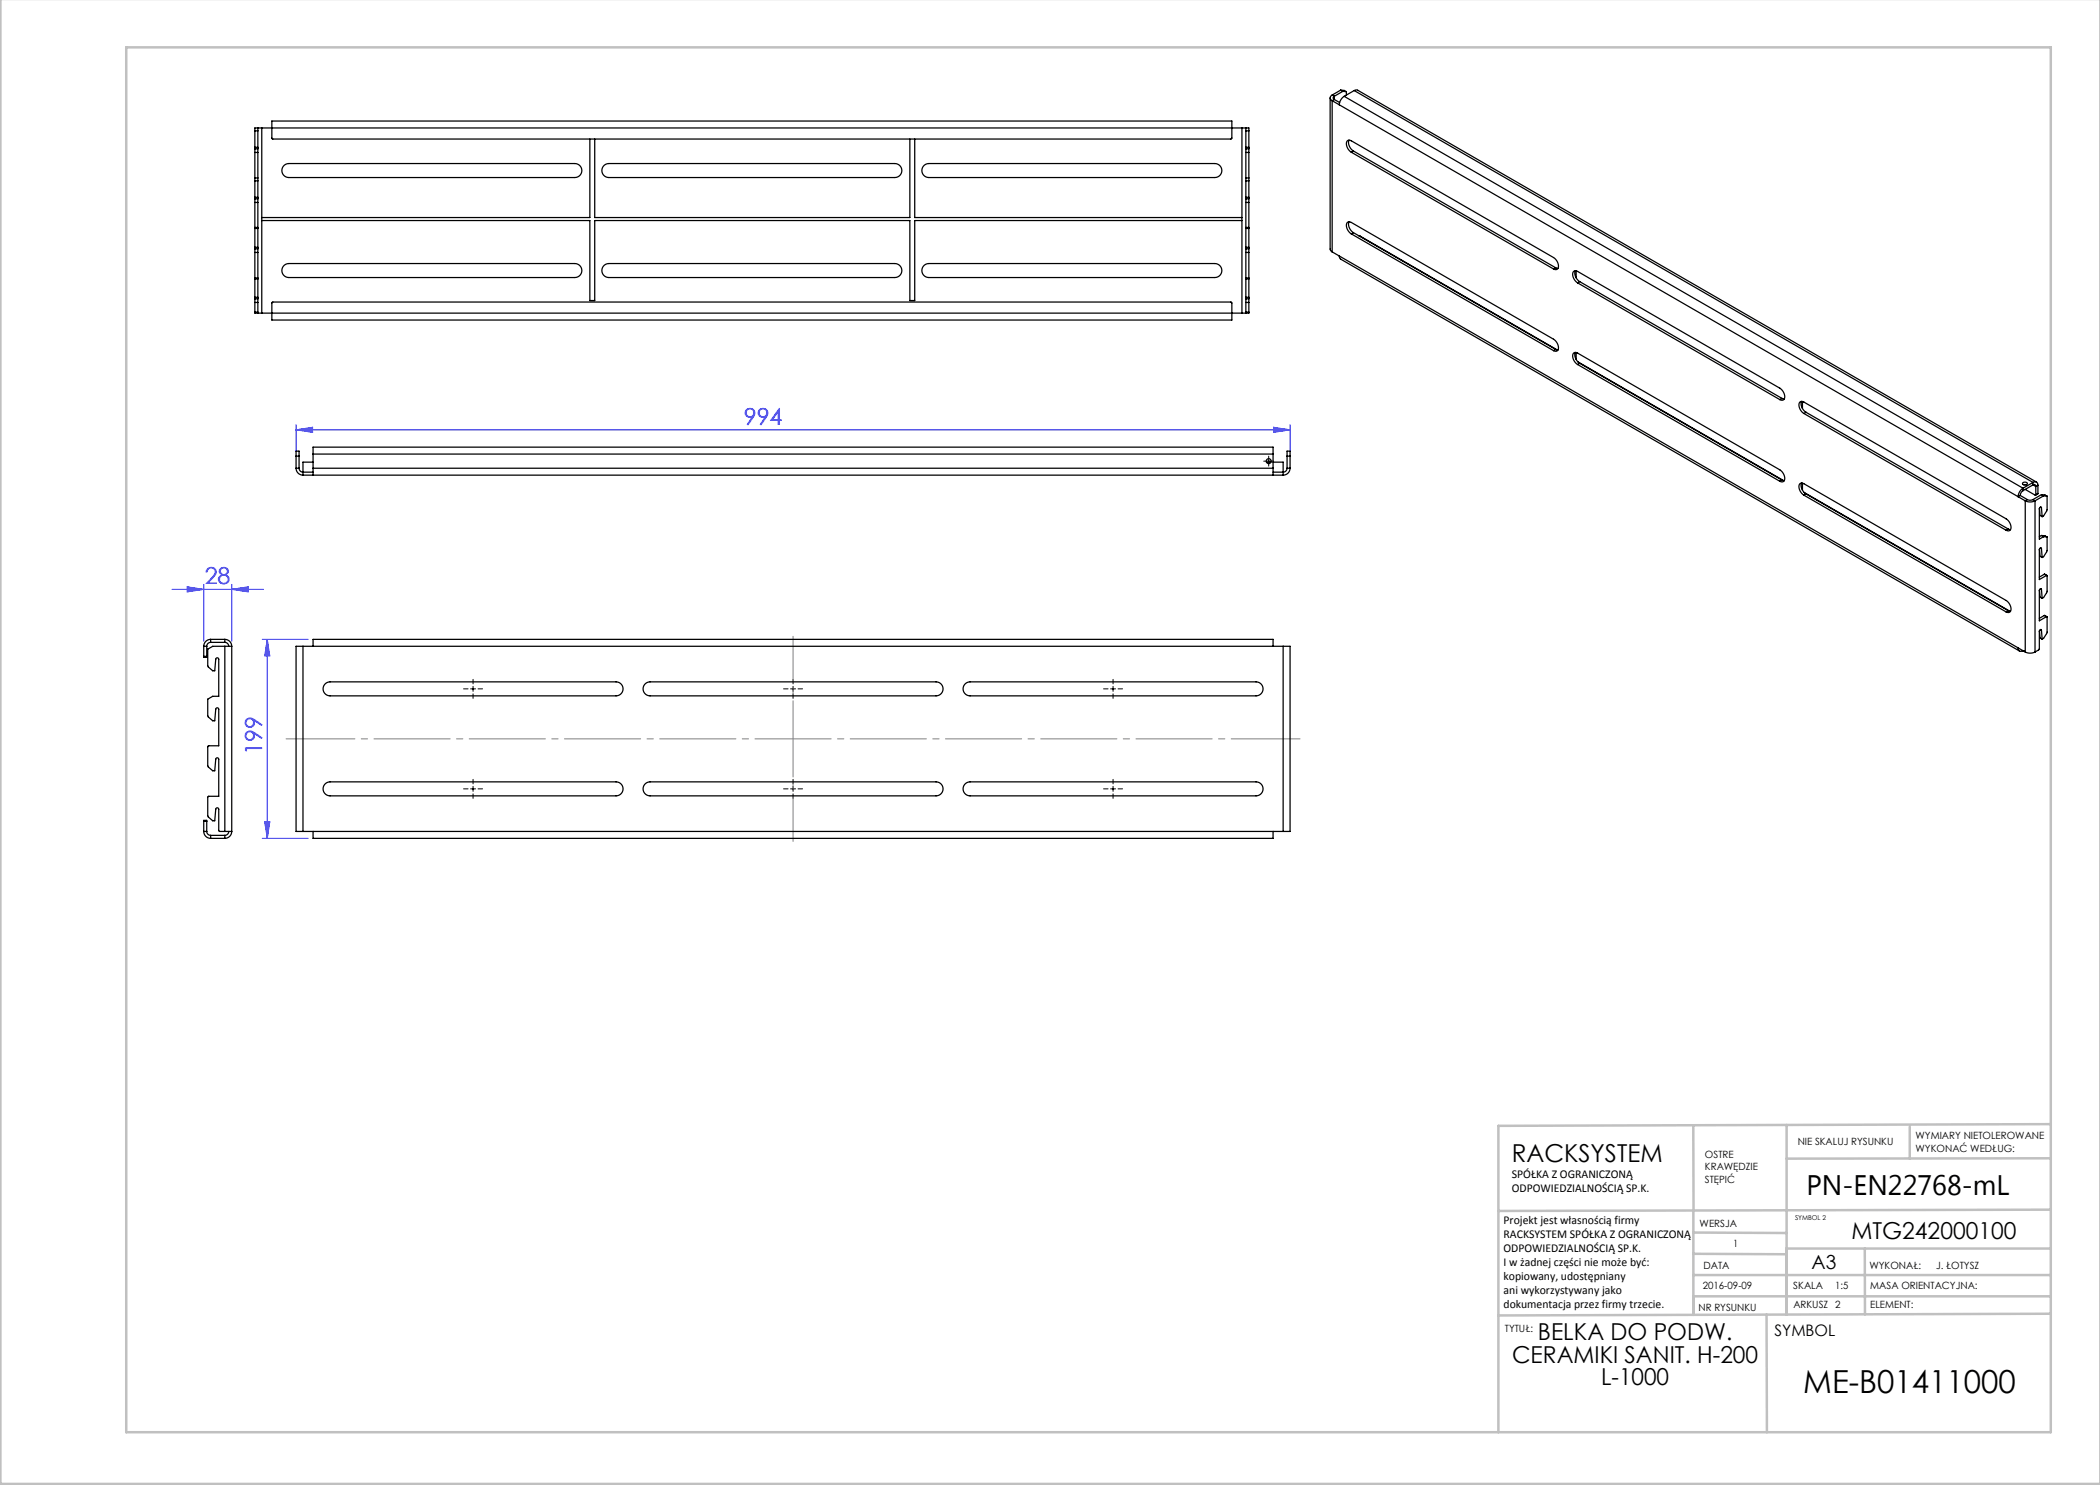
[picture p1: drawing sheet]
<svg xmlns="http://www.w3.org/2000/svg" width="420mm" height="297mm" viewBox="0 0 420 297" stroke-linecap="round" stroke-linejoin="round" font-family="sans-serif">
<g fill="none" stroke="#00f" stroke-width=".2">
<path d="M59.2 86l3.3-.5v1zM59.2 85v5.2M59.2 86h198.8M254.7 85.5l3.3 .5-3.3 .5zM258 85v5.2M34.4 117.9h18.3M37.4 117.4l3.3 .5-3.3 .5zM40.7 116.9v11.4M46.3 117.9l3.3-.5v1zM46.3 116.9v11.4M52.5 127.9h9.1M53.5 127.9l.5 3.3h-1.1z"/>
<path d="M53.5 127.9v39.8M52.5 167.7h9.1M52.9 164.4h1.1l-.5 3.3z"/>
</g>
<g fill="none" stroke="#000" stroke-width=".2" stroke-dasharray="15.2 1.3 1.3 1.3">
<path d="M253.2 92.2h-.5M253.7 91.7v-.5M253.7 92.7v.5M254.2 92.2h.5M93.6 137.8h-.9M94.6 138.8v.9M94.6 136.8v-.9M95.6 137.8h.9M157.6 137.8h-.9M158.6 138.8v.9M158.6 136.8v-.9M159.6 137.8h.9"/>
<path d="M221.6 137.8h-.9M222.6 136.8v-.9M222.6 138.8v.9M223.6 137.8h.9M93.6 157.8h-.9M94.6 158.8v.9M94.6 156.8v-.9M95.6 157.8h.9M157.6 157.8h-.9M158.6 158.8v.9M158.6 156.8v-.9M159.6 157.8h.9"/>
<path d="M221.6 157.8h-.9M222.6 158.8v.9M222.6 156.8v-.9M223.6 157.8h.9"/>
</g>
<g fill="none" stroke="#000" stroke-width=".2">
<path d="M253.2 92.2h1M253.7 91.7v1M94.1 137.8h1M94.6 137.3v1M158.1 137.8h1M158.6 137.3v1M222.1 137.8h1M222.6 137.3v1M94.1 157.8h1M94.6 157.3v1M158.1 157.8h1M158.6 157.3v1"/>
<path d="M222.1 157.8h1M222.6 157.3v1"/>
</g>
<path d="M57.2 147.8h202.8" fill="none" stroke="#808080" stroke-width=".2" stroke-dasharray="15.2 1.3 1.3 1.3" stroke-dashoffset="1.5"/>
<path d="M158.6 168.3v-41" fill="none" stroke="#808080" stroke-width=".2" stroke-dasharray="15.2 1.3 1.3 1.3" stroke-dashoffset="6.2"/>
<g fill="none" stroke="#c0c0c0" stroke-width=".5">
<path d="M.1 -.1v296.9h419.9M25.2 9.5h385v276.9h-385zM338.7 225.2v16.9M357.3 225v37.9M382 225.4v6.3M410.1 224.8l-110.4 .4v61.2M410.1 231.7h-52.8M338.7 259.3h71.5M338.7 255h71.5M338.7 250.8l18.6 .1M338.7 246.5l18.6 .1M338.7 242.1v20.9"/>
<path d="M373 249.7v13.2M410.1 241.9l-110.4 .3M410.2 249.7h-52.9v13.2M353.3 262.9l.1 23.5M410.2 262.7l-110.5 .4"/>
</g>
<g fill="#00f">
<path d="M37.4 117.4l3.3 .5-3.3 .5zM46.3 117.9l3.3-.5v1z"/>
<path d="M53.5 127.9l.5 3.3h-1.1zM52.9 164.4h1.1l-.5 3.3z"/>
<path d="M59.2 86l3.3-.5v1zM254.7 85.5l3.3 .5-3.3 .5z"/>
</g>
<g fill="none" stroke="#000" stroke-width=".25">
<path d="M266 19.6v30.2l.4 .6M266.4 19a.6 .6 0 0 0-.4 .6 .6 .6 0 0 0 .4 .5M266.4 19l.5 .3M266.9 19.3a.34 .34 0 0 0-.3 .3 .34 .34 0 0 0 .3 .3M266.9 19.9l-.5 .2M266.9 19.9l1 .6M266.9 19.3v.6M268.1 18l-1.7 1M268.1 18l.5 .3M268.1 18l.7 .1 .5 .2M268.6 18.3l-1.7 1M268.6 18.3h.7"/>
<path d="M268.8 19.3a2.16 2.16 0 0 0-.9 1.7M268.8 19.3l135.8 78.3M269.3 18.3v.7M270.8 18.1l.7-.1 135.8 78.4M270.8 18.1l-2 1.2M270.8 18.1l135.8 78.4M51 39.5v.3M51 29.5v.3M51 29.8v9.7M51 39.8v5.7M51 39.8h.6M51 39.5h.6"/>
<path d="M51 36.2h.6M51 35.6h.6M51 29.5h.6M51 29.8h.6M51 26.2h.6M51 30.5h.6M51.6 39.5v.3M51.6 29.5v.3M51.6 25.6h.8M51.6 25.6h-.6v3.9M51.6 25.6v3.9M51.6 29.8v9.7"/>
<path d="M51.6 39.8v5.7M52.4 25.6h196M52.4 25.6v37M54.4 24.2h192v3.4l-.2 .2h-191.6l-.2-.2zM56.9 33l.9-.3h57.2a1.4 1.4 0 0 1 1.4 1.4 1.4 1.4 0 0 1-1.4 1.4h-57.2a1.4 1.4 0 0 1-1.4-.9 1.4 1.4 0 0 1 .5-1.6zM118 27.8v15.7h-65.6M118.9 27.8v15.7h63.1v-15.7M120.7 33.2l.5-.4 .6-.1h57.2a1.4 1.4 0 0 1 1.4 1.4 1.4 1.4 0 0 1-1.4 1.4h-57.2a1.4 1.4 0 0 1-1.3-.8 1.4 1.4 0 0 1 .2-1.5zM182.9 27.8v15.7h65.5M184.9 33l.9-.3h57.2a1.4 1.4 0 0 1 1.4 1.4 1.4 1.4 0 0 1-1.4 1.4h-57.2a1.4 1.4 0 0 1-1.4-.9 1.4 1.4 0 0 1 .5-1.6zM248.4 25.6h.8M248.4 25.6v37"/>
<path d="M249.2 39.5v.3M249.2 29.5v.3M249.2 25.6h.6v3.9M249.2 25.6v3.9M249.2 29.8v9.7M249.2 39.8v5.7M249.2 39.8h.6M249.2 39.5h.6M249.2 36.2h.6M249.2 35.6h.6M249.2 29.5h.6M249.2 29.8h.6"/>
<path d="M249.2 26.2h.6M249.2 30.5h.6M249.8 39.5v.3M249.8 29.5v.3M249.8 29.8v9.7M249.8 39.8v5.7M266.4 20.1v30.3M266.4 20.1l1.5 .9M267.9 21l135.7 78.3M269.8 28a1.9 1.9 0 0 0 .9 2.2M270.3 30.4a1.77 1.77 0 0 1-.8-2.3l.3-.1 .5 .2 40.4 23.3a1.77 1.77 0 0 1 .8 2.3l-.4 .1-.4-.1M270.3 30.4l40.4 23.4"/>
<path d="M270.7 30.2l40.4 23.4M270.7 30.2l-.4 .2M51 59.5v.3M51 49.5v.3M51 55.6v.2M51 45.5v.2M51 59.5h.6M51 45.7v3.8M51 49.8v5.8M51 55.8v3.7M51 59.8v2.6M51 55.8h.6"/>
<path d="M51 59.8h.6M51 49.5h.6M51 49.8h.6M51 45.7h.6M51 55.6h.6M51 45.5h.6M51 50.5h.6M51 40.5h.6M51.6 59.5v.3M51.6 49.5v.3M51.6 55.6v.2M51.6 45.5v.2"/>
<path d="M51.6 45.7v3.8M51.6 49.8v5.8M51.6 55.8v3.7M51.6 59.8v2.6M52.4 44.1h65.6v16h.9v-16h63.1v16h.9v-16h65.5M56.7 53.2l.5-.4 .6-.1h57.2a1.4 1.4 0 0 1 1.4 1.4 1.4 1.4 0 0 1-1.4 1.4h-57.2a1.4 1.4 0 0 1-1.3-.8 1.4 1.4 0 0 1 .2-1.5zM120.7 53.2l.5-.4 .6-.1h57.2a1.4 1.4 0 0 1 1.4 1.4 1.4 1.4 0 0 1-1.4 1.4h-57.2a1.4 1.4 0 0 1-1.3-.8 1.4 1.4 0 0 1 .2-1.5zM184.7 53.2l.5-.4 .6-.1h57.2a1.4 1.4 0 0 1 1.4 1.4 1.4 1.4 0 0 1-1.4 1.4h-57.2a1.4 1.4 0 0 1-1.3-.8 1.4 1.4 0 0 1 .2-1.5zM249.2 59.5v.3M249.2 49.5v.3M249.2 55.6v.2M249.2 45.5v.2"/>
<path d="M249.2 59.5h.6M249.2 55.8h.6M249.2 59.8h.6M249.2 49.5h.6M249.2 49.8h.6M249.2 45.7h.6M249.2 45.7v3.8M249.2 49.8v5.8M249.2 55.8v3.7M249.2 59.8v2.6M249.2 55.6h.6M249.2 45.5h.6"/>
<path d="M249.2 50.5h.6M249.2 40.5h.6M249.8 59.5v.3M249.8 49.5v.3M249.8 55.6v.2M249.8 45.5v.2M249.8 45.7v3.8M249.8 49.8v5.8M249.8 55.8v3.7M249.8 59.8v2.6M266.4 50.4l1.5 .8M267.9 51.2l.2 .6 135.8 78.4"/>
<path d="M267.9 51.2l137.1 79.2M269.8 44.4a1.9 1.9 0 0 0 .9 2.1M270.3 46.8a1.77 1.77 0 0 1-.8-2.3l.3-.1 .5 .1 40.4 23.3a1.77 1.77 0 0 1 .8 2.3l-.4 .2-.4-.2M270.3 46.8l40.4 23.3M270.7 46.5l40.4 23.4M270.7 46.5l-.4 .3M271.9 47.2h.1M271.9 47.2h-.1M272 47.2h-.1M272 47.2l39.5 22.8M311.1 53.6l.5 .1M311.1 53.6l-.4 .2"/>
<path d="M315.1 54.2a1.9 1.9 0 0 0 .8 2.1M315.2 54.2v1.4M315.5 56.6a1.77 1.77 0 0 1-.8-2.3l.4-.1 .4 .1 40.5 23.3a1.77 1.77 0 0 1 .7 2.3l-.3 .2-.4-.2M315.5 56.6l40.5 23.3M315.9 56.3l40.5 23.4M315.9 56.3l-.4 .3M51 62.4v.2h.6M51 60.5h.6M51 62.4h.6M51.6 62.4v.2M51.6 62.6h.8M52.4 62.6h196"/>
<path d="M54.4 60.5l191.8-.1 .2 .2v3.4h-192zM248.4 62.6h.8M249.2 62.4v.2M249.2 60.5h.6M249.2 62.4h.6M249.8 62.4v.2h-.6M311.1 69.9l.5 .1M311.1 69.9l-.4 .2M315.1 70.5a1.9 1.9 0 0 0 .8 2.2M315.2 70.5v1.4M315.5 72.9a1.77 1.77 0 0 1-.8-2.3l.4-.1 .4 .1 40.5 23.4a1.77 1.77 0 0 1 .7 2.3l-.3 .1-.4-.1M315.5 72.9l40.5 23.4"/>
<path d="M315.6 72.4l41.2 23.7M315.9 72.7l40.5 23.3M315.9 72.7l-.4 .2M356.4 79.7l.4 .1M356.4 79.7l-.4 .2M59.2 93.6a1.38 1.38 0 0 0 1.4 1.4M59.2 93.6v-3.4h.6v3.4M59.2 93.6h.6M59.2 91.2h.6M59.8 93.6a.78 .78 0 0 0 .8 .8h2M60.6 95h196M62.6 90.8v-1.4h192v1.4"/>
<path d="M62.6 93.6v1.4M62.6 92.4h-2v2.6M62.6 93.6h192M62.6 90.8v2.8M62.6 90.8h192M253.3 92.4h.9M254.6 93.6v1.4M254.6 92.4h2v2.6M254.6 90.8v2.8M257.4 93.6a.78 .78 0 0 1-.8 .8h-2M257.4 93.6v-3.4h.6v3.4M257.4 93.6h.6"/>
<path d="M257.4 91.2h.6M258 93.6a1.38 1.38 0 0 1-1.4 1.4M356.4 96l.4 .1M356.4 96l-.4 .3M360.3 80.3a1.9 1.9 0 0 0 .9 2.2M360.3 96.6a1.9 1.9 0 0 0 .9 2.2M360.5 80.3v1.4M360.5 96.6v1.4M360.8 99a1.77 1.77 0 0 1-.8-2.3l.3-.1 .5 .1 40.4 23.4a1.77 1.77 0 0 1 .8 2.3l-.4 .1-.4-.1M360.8 82.7a1.77 1.77 0 0 1-.8-2.3l.3-.1 .5 .1 40.4 23.4a1.77 1.77 0 0 1 .8 2.3l-.4 .1-.4-.2M360.8 99l40.4 23.4M360.8 82.7l40.4 23.3"/>
<path d="M360.8 98.5l41.2 23.8M361.2 82.5l-.4 .2M361.2 82.5l40.4 23.3M361.2 98.8l-.4 .2M361.2 98.8l40.4 23.3M403.6 99.3l1.4 .9M404 99.1l-.4 .2M404 99.1l1.5 .8M404.5 96.6a.51 .51 0 0 1 .6-.2 .51 .51 0 0 1 .3 .4 .51 .51 0 0 1-.5 .2 .51 .51 0 0 1-.4-.4zM404.6 97.6a2.16 2.16 0 0 0-1 1.7M404.6 98.1l-.4 .4-.2 .6M404.6 97.6v.5"/>
<path d="M404.7 97h.5M405 97.9l2 1.1 .2-.1M405.5 99.9l.5 .1 .6-.1M405.5 99.9l-.5 .3M406.6 99.9l.4 .3M406.6 97l.6 .3M406.6 96.5a.6 .6 0 0 1 .7-.1 .6 .6 0 0 1 .3 .7M406.6 97a.34 .34 0 0 1 .4-.1 .34 .34 0 0 1 .2 .4M406.6 96.5l-2 1.1M406.6 96.5v.5M406.6 97l-2 1.1M407.2 97.3v1.6"/>
<path d="M407.6 98.7l-.5 .3M407.6 98.7l-.4 .2M407.6 97.1l-.4 .2M407.6 97.1v1.6M408.3 98.9l-1.7 1M408.3 98.9l.4 .3M408.3 98.9l.7 .1 .4 .2M408.7 99.2l-1.7 1M408.7 99.2h.7M409.4 99.2v2.8l-.7 1.2-.3 .1M401.6 105.8l.5 .1M401.6 105.8l-.4 .2"/>
<path d="M405 100.2a2.16 2.16 0 0 0 2 0M405 100.2v30.2M407 100.2v30.2M407.9 101.7l.1 1.4 .4 .2M407.9 109.8l.1 1.5 .4 .2M407.9 118l.1 1.4 .4 .3M408.1 101.4l.2 .1M408.1 109.6l.2 .1M408.1 117.8l.2 .1M408.3 101.5l-.2-.1-.2 .4v6l.8-.5M408.3 109.7l-.2-.1-.2 .4v5.9l1.4-.8M408.3 117.9l-.2-.1-.2 .3v6.1l1.4-.9"/>
<path d="M408.3 101.5l.1 1.8M408.3 109.7l.1 1.8M408.3 117.9l.1 1.8M408.3 107.1l.4 .2M408.3 107.1l-.4 .2M408.3 107.1l.7 .1 .4 .2M408.7 107.3l.7 .1M408.9 114.9l.5 .2M408.9 114.9l.4 .2M408.9 114.9l-1 .5M409.3 115.1l.1 .1v3.1l-.7 1.2-.3 .2M409.4 107.4v2.8l-.7 1.1-.3 .2"/>
<path d="M40.7 131.3v.2h.6v-.2M40.7 129.3h.6M40.7 131.3h.6M40.7 129.3v2M41.3 129.3v2M42.1 128.5a.78 .78 0 0 0-.8 .8M42.1 127.9a1.38 1.38 0 0 0-1.4 1.4M42.1 127.9h2.9M42.1 127.9v.6M42.1 128.5h2.9M45 129.3h-2.5l-1 .5 .1 3.4 .9 1h.4l.2-2.3a.3 .3 0 0 1 .3-.3 .3 .3 0 0 1 .3 .3v7.4h-1.2l-1 .5 .1 3.4 .9 1h.4l.2-2.3a.3 .3 0 0 1 .3-.3 .3 .3 0 0 1 .3 .3v7.3h-2l-.2 .2 .1 3.8 .9 1h.4l.2-2.3a.3 .3 0 0 1 .3-.3 .3 .3 0 0 1 .3 .3v7.4h-2l-.2 .2 .1 3.7 .9 1h.4l.2-2.3a.3 .3 0 0 1 .3-.3 .3 .3 0 0 1 .3 .3l.1 4.2 .1 .2h1.1M45 129.3h1.3"/>
<path d="M45 128.5a.78 .78 0 0 1 .7 .8M45 127.9a1.38 1.38 0 0 1 1.3 1.4M45 127.9v.6M45 129.3v37M46.3 129.3v37M60.6 129.3h-1.4v37h1.4M60.6 129.3h196M60.6 129.3v37M62.6 129.3v-1.4h192v1.4M65.1 136.7l.9-.3h57.2a1.4 1.4 0 0 1 1.4 1.4 1.4 1.4 0 0 1-1.4 1.4h-57.2a1.4 1.4 0 0 1-1.3-1 1.4 1.4 0 0 1 .4-1.5zM129.1 136.7l.9-.3h57.2a1.4 1.4 0 0 1 1.4 1.4 1.4 1.4 0 0 1-1.4 1.4h-57.2a1.4 1.4 0 0 1-1.3-1 1.4 1.4 0 0 1 .4-1.5zM193.1 136.7l.9-.3h57.2a1.4 1.4 0 0 1 1.4 1.4 1.4 1.4 0 0 1-1.4 1.4h-57.2a1.4 1.4 0 0 1-1.3-1 1.4 1.4 0 0 1 .4-1.5z"/>
<path d="M256.6 129.3h1.4v37h-1.4M256.6 129.3v37M401.6 122.1l.5 .2M401.6 122.1l-.4 .3M403.6 129.6a.6 .6 0 0 0 .3 .6 .6 .6 0 0 0 .7-.1M404.6 130.1h.1M405 130.4a2.16 2.16 0 0 0 2 0M407.9 126.1l.1 1.5 .4 .2M408.1 125.9l.2 .1M408.3 126l-.2-.1-.2 .4v3.5l-.9 .6M408.3 126l.1 1.8M408.9 123.1l.5 .2"/>
<path d="M408.9 123.1l.4 .2M408.9 123.1l-1 .6M409.3 123.3l.1 .1v3.1l-.7 1.2-.3 .1M64.9 156.9l.5-.4 .6-.1h57.2a1.4 1.4 0 0 1 1.4 1.4 1.4 1.4 0 0 1-1.4 1.4h-57.2a1.4 1.4 0 0 1-1.2-.8 1.4 1.4 0 0 1 .1-1.5zM128.9 156.9l.5-.4 .6-.1h57.2a1.4 1.4 0 0 1 1.4 1.4 1.4 1.4 0 0 1-1.4 1.4h-57.2a1.4 1.4 0 0 1-1.2-.8 1.4 1.4 0 0 1 .1-1.5zM193.1 156.7l.9-.3h57.2a1.4 1.4 0 0 1 1.4 1.4 1.4 1.4 0 0 1-1.4 1.4h-57.2a1.4 1.4 0 0 1-1.3-1 1.4 1.4 0 0 1 .4-1.5zM40.7 164.3v-.2h.6v.2M40.7 166.3a1.38 1.38 0 0 0 1.4 1.4M40.7 166.3h.6M40.7 164.3v2M40.7 164.3h.6M41.3 166.3a.78 .78 0 0 0 .8 .8"/>
<path d="M41.3 164.3v2M42.1 167.7h2.9M42.1 167.1v.6M42.1 167.1h2.9M45 166.3h1.3M45 167.1v.6M45.7 166.3a.78 .78 0 0 1-.7 .8M46.3 166.3a1.38 1.38 0 0 1-1.3 1.4M60.6 166.3h196M62.6 166.3v1.4h192v-1.4"/>
<circle cx="253.7" cy="92.2" r=".5"/>
</g>
<text font-size="6.3" x="360.6" y="278.5">ME-B01411000</text>
<text font-size="5.6" x="361.3" y="239.1">PN-EN22768-mL</text>
<text font-size="4.9" x="302.4" y="232.4">RACKSYSTEM</text>
<g font-size="4.7" fill="#00f">
<text x="148.7" y="85">994</text>
<text x="40.9" y="116.9">28</text>
<text x="52.4" y="151" transform="rotate(-90 52.4 151)">199</text>
</g>
<g font-size="4.7">
<text x="370.3" y="247.8">MTG242000100</text>
<text x="307.6" y="268.1">BELKA DO PODW.</text>
<text x="302.4" y="272.6">CERAMIKI SANIT. H-200</text>
<text x="320.2" y="277.1">L-1000</text>
</g>
<text font-size="3.9" x="362.3" y="253.8">A3</text>
<text font-size="3.2" x="354.9" y="267.2">SYMBOL</text>
<g font-size="2.4">
<text x="302.4" y="235.6">SPÓŁKA Z OGRANICZONĄ</text>
<text x="302.4" y="238.4">ODPOWIEDZIALNOŚCIĄ SP.K.</text>
<text x="300.7" y="244.7">Projekt jest własnością firmy</text>
<text x="300.7" y="247.5">RACKSYSTEM SPÓŁKA Z OGRANICZONĄ</text>
<text x="300.7" y="250.3">ODPOWIEDZIALNOŚCIĄ SP.K.</text>
<text x="300.7" y="253.1">I w żadnej części nie może być:</text>
<text x="300.7" y="256">kopiowany, udostępniany</text>
<text x="300.7" y="258.8">ani wykorzystywany jako</text>
<text x="300.7" y="261.6">dokumentacja przez firmy trzecie.</text>
</g>
<g font-size="2">
<text x="383.1" y="227.9">WYMIARY NIETOLEROWANE</text>
<text x="341" y="231.6">OSTRE</text>
<text x="359.5" y="228.9">NIE SKALUJ RYSUNKU</text>
<text x="383.1" y="230.4">WYKONAĆ WEDŁUG:</text>
<text x="341" y="234.1">KRAWĘDZIE</text>
<text x="341" y="236.6">STĘPIĆ</text>
<text x="339.9" y="245.4">WERSJA</text>
<text x="346.6" y="249.5">1</text>
<text x="340.6" y="257.7">2016-09-09</text>
<text x="340.7" y="253.8">DATA</text>
<text x="358.7" y="257.7">SKALA</text>
<text x="367" y="257.7">1:5</text>
<text x="373.9" y="253.8">WYKONAŁ:</text>
<text x="374.1" y="257.7">MASA ORIENTACYJNA:</text>
<text x="387.2" y="253.8">J. ŁOTYSZ</text>
<text x="339.7" y="262.3">NR RYSUNKU</text>
<text x="358.7" y="261.7">ARKUSZ 2</text>
<text x="374.1" y="261.7">ELEMENT:</text>
<text x="301" y="266.4">TYTUŁ:</text>
</g>
<text font-size="1.3" x="359" y="244">SYMBOL 2</text>
</svg>
